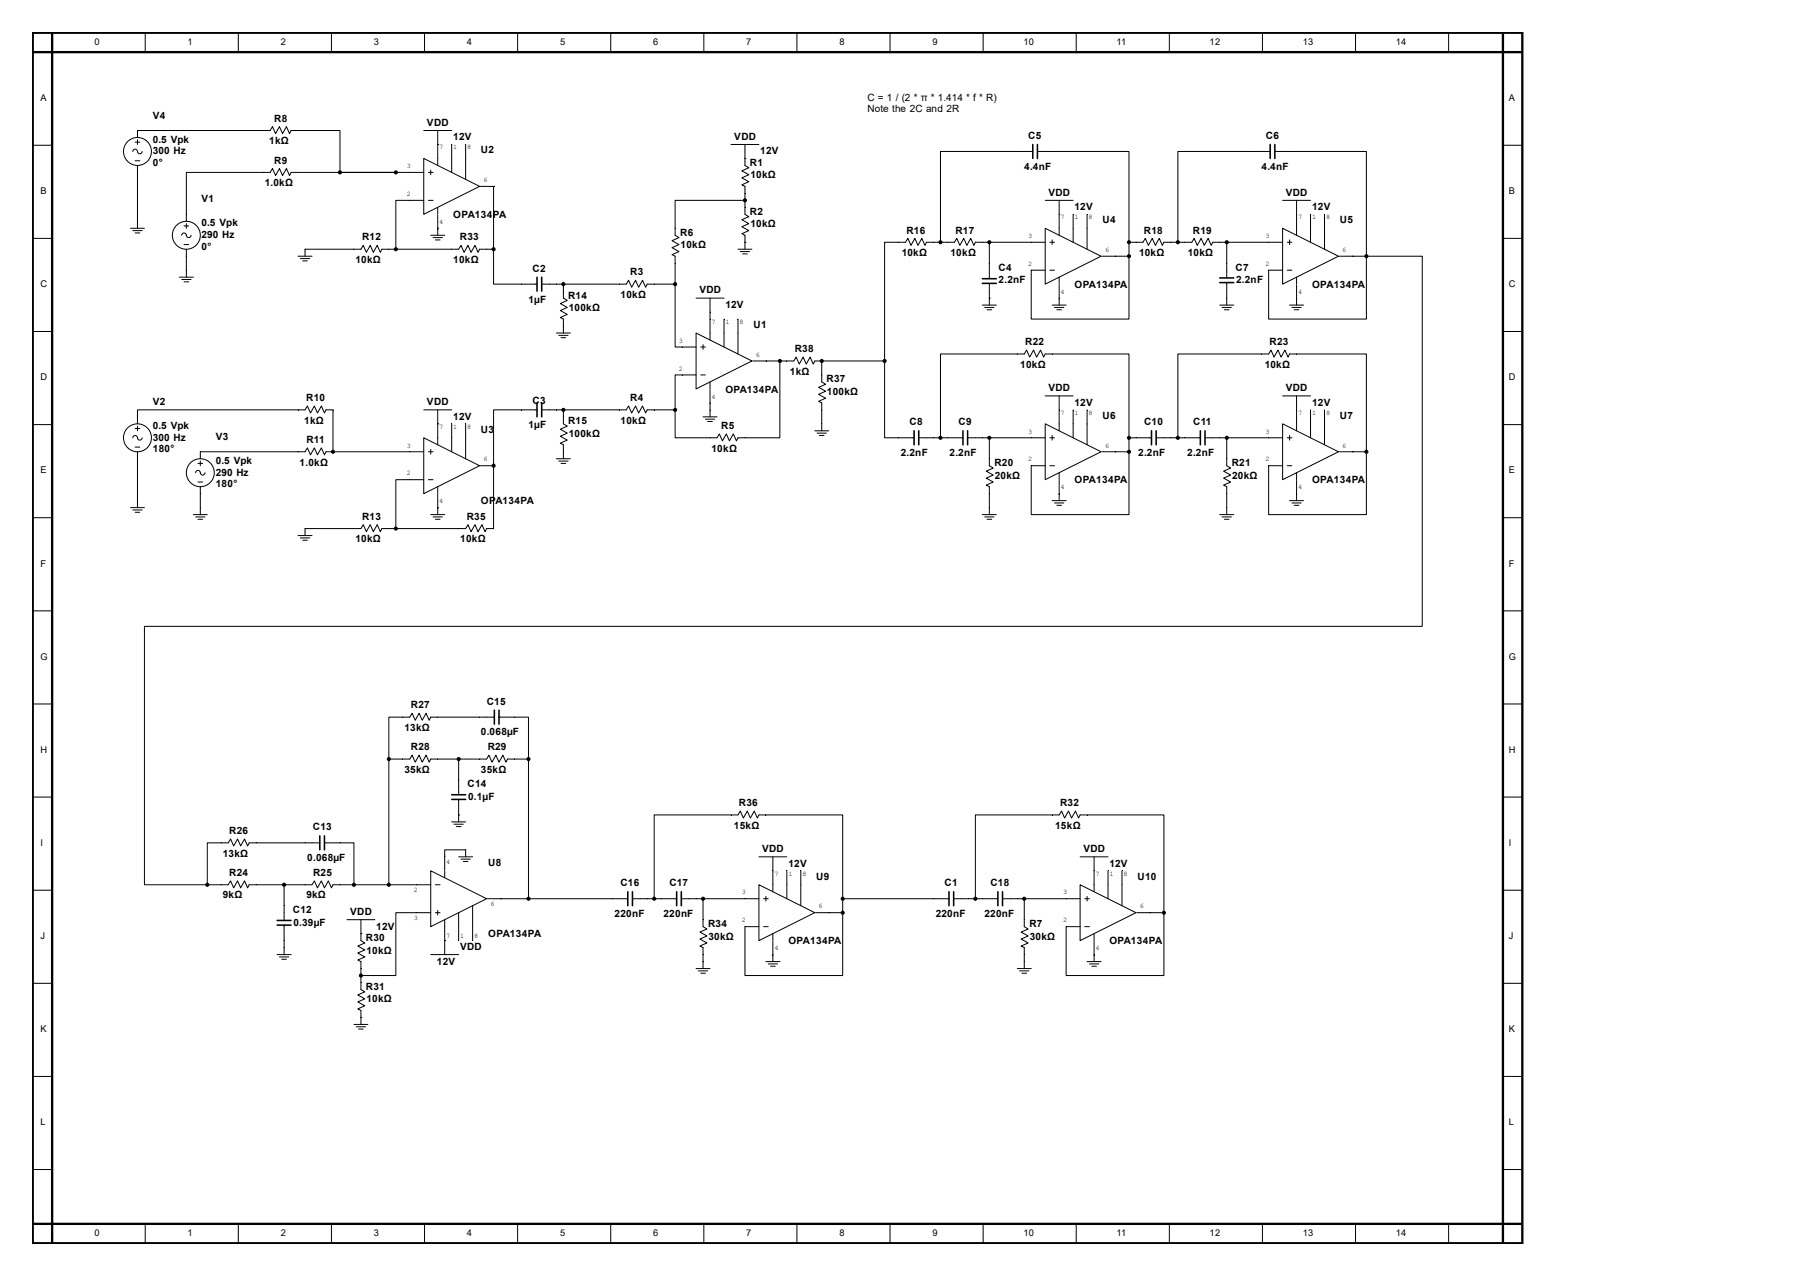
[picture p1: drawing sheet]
<svg xmlns="http://www.w3.org/2000/svg" width="420mm" height="297mm" viewBox="0 0 420 297" stroke-linecap="round" stroke-linejoin="round" font-family="sans-serif">
<path d="M7.6 7.6h346.8v281.8h-346.8zM7.6 12.1h346.5M12.1 7.6v281.4M349.9 7.6v281.4M7.6 284.9h346.5" fill="none" stroke="#000" stroke-width=".54"/>
<g fill="none" stroke="#000" stroke-width=".23">
<path d="M33.8 7.6v4.5M55.5 7.6v4.5M77.2 7.6v4.5M98.8 7.6v4.5M120.5 7.6v4.5M142.2 7.6v4.5M163.9 7.6v4.5M185.5 7.6v4.5M207.2 7.6v4.5M228.9 7.6v4.5M250.6 7.6v4.5M272.2 7.6v4.5"/>
<path d="M293.9 7.6v4.5M315.6 7.6v4.5M337.3 7.6v4.5M7.6 33.8h4.5M30.9 35.3a.6 .6 0 0 1 .8-.6 .6 .6 0 0 1 .4 .8 .54 .54 0 0 0 .6 .3 .54 .54 0 0 0 .4-.5M31.5 33.1h1M31.5 37.4h1M32 32v-1.6h30.9l.5-.9 .8 1.6 .9-1.6 .7 1.6 .9-1.6 .7 1.6 .4-.7h11.3v9.7M32 32.5v1.1M32 38.5v14.6M98.7 36.9l13 6.5-13 6.5zM98.7 30.4h6.5"/>
<path d="M100.3 39.6v1.1M101.9 33.6h.1M101.9 30.4v8.1M105.2 33.6v6.5M108.4 33.6v8.2M170.2 33.6h6.5M173.4 33.6v4.9l.9 .5-1.6 .8 1.6 .9-1.6 .7 1.6 .9-1.6 .7 .7 .4v6.5l.9 .5-1.6 .7 1.6 1-1.6 .7 1.6 .9-1.6 .7 .7 .4v3.2M173.4 36.9h.1M240.4 35.3h-21.5v21.1M241.5 35.3h21.3v21.1M295.7 35.3h-21.5v21.1M296.8 35.3h21.3v24.3"/>
<path d="M349.9 33.8h4.5M7.6 55.5h4.5M30.4 53.1h3.2M30.9 53.7h2.2M31.5 54.2h1M42.8 52.6h1.1M42.8 56.9h1.1M43.4 52.1v1M43.4 58v6.5M44.5 54.8a.6 .6 0 0 1-.8 .5 .6 .6 0 0 1-.4-.8 .54 .54 0 0 0-.6-.3 .54 .54 0 0 0-.4 .6M69.4 59.6h3.2M98.7 40.1h-30.9l-.4 .8-.7-1.7-.9 1.7-.7-1.7-.9 1.7-.8-1.7-.5 .9h-19.5v11.4"/>
<path d="M98.7 46.6h-6.5v11.4M99.7 40.1h1.1M99.7 46.6h1.1M100.3 54.8h3.2M100.8 55.3h2.2M101.4 55.8h1M101.9 53.1h.1M101.9 48.3v1.6M101.9 50.1v4.7M111.8 43.4h3.3M114.9 58h-3.2l-.4 .7-.7-1.6-.9 1.6-.8-1.6-.9 1.6-.7-1.6-.5 .9h-17.9l-.4 .7-.7-1.6-.9 1.6-.7-1.6-.9 1.6-.7-1.6-.6 .9h-13v1.6M114.9 58v8.1h10.1"/>
<path d="M114.9 43.4v14.6M171.8 58h3.3M172.3 58.6h2.2M172.9 59.1h1.1M173.4 46.6h-16.2v8.2l.9 .5-1.6 .7 1.6 .9-1.6 .8 1.6 .9-1.6 .7 .7 .3v6.5M173.4 56.4h.1M230.3 56.4v8.5M243.3 53.1l13 6.5-13 6.5zM243.3 56.4h-16.2l-.4 .7-.7-1.6-.9 1.6-.7-1.6-.9 1.6-.8-1.6-.5 .9h-6.5l-.4 .7-.7-1.6-.9 1.6-.7-1.6-.9 1.6-.7-1.6-.6 .9h-4.9v27.6M243.3 46.6h6.5M244.4 56.4h1.1M245 55.8v1.1"/>
<path d="M246.6 46.6v8.2M249.8 49.9v6.5M253.1 49.9v8.1M256.5 59.6h6.3M262.8 56.4h3.3l.5-.9 .8 1.6 .9-1.6 .7 1.6 .9-1.6 .7 1.6 .4-.7h6.5l.5-.9 .7 1.6 .9-1.6 .8 1.6 .9-1.6 .7 1.6 .3-.7h16.3M262.8 59.6v14.7h-22.7v-11.4h3.2M262.8 56.4v3.2M285.6 56.4v8.3M298.6 53.1l13 6.5-13 6.5zM298.6 46.6h6.5M299.7 56.4h1.1M300.2 55.8v1.1"/>
<path d="M301.9 46.6v8.2M305.1 49.9v6.5M308.4 49.9v8.1M311.8 59.6h6.3M318.1 59.6v14.7h-22.7v-11.4h3.2M318.1 59.6h13v86.2h-297.5v60.1h14.7M349.9 55.5h4.5M7.6 77.2h4.5M41.8 64.5h3.2M42.3 65.1h2.2M42.8 65.6h1.1M69.9 60.2h2.2"/>
<path d="M70.5 60.7h1.1M126.1 66.1h19.7l.5-.9 .8 1.7 .9-1.7 .7 1.7 .9-1.7 .7 1.7 .4-.8h6.5M129.5 77.5h3.3M130.1 78.1h2.1M130.6 78.6h1.1M131.2 66.1v3.3l.9 .5-1.7 .8 1.7 .9-1.7 .7 1.7 .9-1.7 .7 .8 .4v3.2M157.2 66.1v14.7h4.9M162.1 77.5l13 6.5-13 6.5zM162.1 69.4h6.5M165.3 69.4v9.7M168.6 74.3v6.5M171.8 74.3v8.1"/>
<path d="M228.7 71h3.3M229.2 71.6h2.2M229.8 72.1h1.1M230.3 69.4h.1M230.3 66v5M244.4 62.9h1.1M245 71h3.2M245.5 71.6h2.2M246 72.1h1.1M246.6 64.5v1.6M246.6 66.3v4.7M284 71h3.2"/>
<path d="M284.5 71.6h2.2M285.1 72.1h1M285.6 65.8v5.2M299.7 62.9h1.1M300.2 71h3.3M300.8 71.6h2.1M301.3 72.1h1.1M301.9 64.5v1.6M301.9 66.3v4.7M349.9 77.2h4.5M7.6 98.8h4.5M31.5 99.7h1"/>
<path d="M32 98.7v-3.3h39l.6-.9 .7 1.6 .9-1.6 .7 1.6 .9-1.6 .7 1.6 .4-.7h1.6v9.8M32 99.2v1.1M98.7 95.4h6.5M101.9 98.7h.1M101.9 95.4v8.1M105.2 98.7v6.5M108.4 98.7v8.1M125 95.4h-10.1v13M126.1 95.4h19.7l.5-.9 .8 1.6 .9-1.6 .7 1.6 .9-1.6 .7 1.6 .4-.7h6.5M131.2 95.4v3.3l.9 .5-1.7 .7 1.7 .9-1.7 .7 1.7 .9-1.7 .8 .8 .3v3.3M162.1 87.3h-4.9v8.1M163.1 80.8h1.1"/>
<path d="M163.1 87.3h1.1M163.7 80.2v1.1M163.7 97h3.2M164.2 97.6h2.2M164.8 98.1h1M165.3 88.9v1.6M165.3 90.7v6.3M175.2 84h9.6l.6-.9 .7 1.6 .9-1.6 .7 1.6 .9-1.6 .7 1.6 .4-.7h16.2M181.6 84v17.9h-9.8l-.4 .7-.7-1.6-.9 1.6-.7-1.6-.9 1.6-.7-1.6-.6 .9h-9.7v-6.5M191.3 84v4.9l.9 .5-1.6 .8 1.6 .9-1.6 .7 1.6 .9-1.6 .7 .7 .4v6.5M205.9 84v17.9h6.9M243.3 98.7l13 6.5-13 6.5z"/>
<path d="M243.3 92.2h6.5M246.6 92.2v8.1M249.8 95.4v6.5M253.1 95.4v8.1M298.6 98.7l13 6.5-13 6.5zM298.6 92.2h6.5M301.9 92.2v8.1M305.1 95.4v6.5M308.4 95.4v8.1M349.9 98.8h4.5M30.4 118.2h3.2M30.9 118.7h2.2"/>
<path d="M31.5 119.2h1M31.5 104.1h1M32 105.2v13M33.1 101.9a.6 .6 0 0 1-.7 .5 .6 .6 0 0 1-.5-.8 .54 .54 0 0 0-.6-.2 .54 .54 0 0 0-.4 .5M45 119.8h3.3M46.1 107.9h1.1M46.1 112.2h1.1M46.6 107.3v1.1M46.6 113.3v6.5M47.7 110a.6 .6 0 0 1-.7 .6 .6 .6 0 0 1-.4-.8 .54 .54 0 0 0-.6-.3 .54 .54 0 0 0-.4 .5M98.7 101.9l13 6.5-13 6.5zM98.7 105.2h-22.8l-.4 .7-.7-1.6-.9 1.6-.7-1.6-.9 1.6-.7-1.6-.6 .9h-24.4v1.6"/>
<path d="M98.7 111.7h-6.5v11.3M99.7 105.2h1.1M99.7 111.7h1.1M100.3 119.8h3.2M100.3 104.6v1.1M101.9 118.2h.1M101.9 113.3v1.6M101.9 115.1v4.7M111.8 108.4h3.3M114.9 108.4v14.6h-1.6l-.4 .8-.7-1.7-.9 1.7-.7-1.7-.9 1.7-.7-1.7-.6 .9h-19.5l-.4 .8-.7-1.7-.9 1.7-.7-1.7-.9 1.7-.7-1.7-.6 .9h-13v1.7M114.9 108.4h.1M129.5 106.8h3.3"/>
<path d="M130.1 107.3h2.1M130.6 107.9h1.1M189.7 100.3h3.2M190.2 100.8h2.2M190.8 101.4h1.1M213.9 101.9h10.3M218.9 101.9v-19.5h19.6l.5-.9 .7 1.6 .9-1.6 .7 1.6 .9-1.6 .8 1.6 .3-.7h19.5v19.5M225.3 101.9h18M228.7 119.8h3.3M230.3 101.9v6.5l.9 .5-1.6 .8 1.6 .9-1.6 .7 1.6 .9-1.6 .7 .7 .4v6.5M244.4 101.9h1.1M244.4 108.4h1.1"/>
<path d="M245 101.4v1M245 116.5h3.2M245.5 117.1h2.2M246 117.6h1.1M246.6 110v1.7M246.6 111.8v4.7M256.5 105.2h6.3M262.8 105.2v14.6h-22.7v-11.4h3.2M262.8 101.9h5.3M262.8 101.9v3.3M269.2 101.9h10.3M274.2 101.9v-19.5h21.2l.5-.9 .7 1.6 .9-1.6 .7 1.6 .9-1.6 .8 1.6 .3-.7h17.9v22.8"/>
<path d="M280.5 101.9h18.1M284 119.8h3.2M285.6 101.9v6.5l.9 .5-1.6 .8 1.6 .9-1.6 .7 1.6 .9-1.6 .7 .7 .4v6.5M299.7 101.9h1.1M299.7 108.4h1.1M300.2 101.4v1M300.2 116.5h3.3M300.8 117.1h2.1M301.3 117.6h1.1M301.9 110v1.7M301.9 111.8v4.7M311.8 105.2h6.3"/>
<path d="M318.1 105.2v14.6h-22.7v-11.4h3.2M7.6 120.5h4.5M45.6 120.3h2.1M46.1 120.9h1.1M69.4 124.7h3.2M69.9 125.2h2.2M70.5 125.7h1.1M100.8 120.3h2.2M101.4 120.9h1M229.2 120.3h2.2M229.8 120.9h1.1M284.5 120.3h2.2"/>
<path d="M285.1 120.9h1M349.9 120.5h4.5M7.6 142.2h4.5M349.9 142.2h4.5M7.6 163.9h4.5M90.5 176.7h4.9l.5-.9 .8 1.6 .9-1.6 .7 1.6 .9-1.6 .7 1.6 .4-.7h13l.5-.9 .7 1.6 1-1.6 .7 1.6 .9-1.6 .7 1.6 .4-.7h4.8M90.5 176.7v29.2M106.8 176.7v8.3M115.1 166.9h-14.8l-.4 .8-.7-1.7-.9 1.7-.7-1.7-.9 1.7-.8-1.7-.5 .9h-4.9v9.8M116.2 166.9h6.8v9.8M123 176.7v32.5M349.9 163.9h4.5"/>
<path d="M7.6 185.5h4.5M74.5 196.2h-16.5l-.3 .7-.8-1.6-.9 1.6-.7-1.6-.9 1.6-.7-1.6-.6 .9h-4.8v9.7M75.5 196.2h6.9v9.7M103.5 199.4v-1.6h4.9v1.6M103.5 199.3v3.2M105.2 191.3h3.2M105.7 191.9h2.2M106.2 192.4h1.1M106.8 189.7h.1M106.8 186.1v5.2M106.8 199.4h3.2M107.3 200h2.2"/>
<path d="M176.7 199.4h6.5M179.9 199.4v8.2M251.5 199.4h6.5M254.7 199.4v8.2M349.9 185.5h4.5M7.6 207.2h4.5M48.3 205.9h4.8l.6-.9 .7 1.7 .9-1.7 .7 1.7 .9-1.7 .8 1.7 .3-.8h14.6l.6-.9 .7 1.7 .9-1.7 .7 1.7 .9-1.7 .8 1.7 .3-.8h22.8M66.1 205.9v8.4M66.1 215.3v6.9M80.8 214.1h6.5M84 214.1v4.8l.9 .6-1.6 .7 1.6 .9-1.6 .7 1.6 .9-1.6 .8 .7 .3v6.5l.9 .6-1.6 .7 1.6 .9-1.6 .7 1.6 .9-1.6 .7 .7 .4v3.3M84 217.3h.1"/>
<path d="M100.3 202.7l13 6.5-13 6.5zM100.3 212.4h-8.1v14.7h-8.2M101.4 212.4h1M101.4 205.9h1M101.9 211.9v1.1M103.5 218.9h.1M103.5 202.7v1.6M103.5 214.1v8.1M106.8 212.4v6.5M107.9 200.5h1.1M110 210.8v8.1M113.5 209.2h32.7"/>
<path d="M147.2 209.2h10.3M152.3 209.2v-19.5h19.5l.5-.9 .8 1.6 .9-1.6 .7 1.6 .9-1.6 .7 1.6 .4-.7h19.5v19.5M158.6 209.2h18.1M163.7 209.2v6.5l.9 .5-1.6 .8 1.6 .9-1.6 .7 1.6 .9-1.6 .7 .7 .4v4.9M176.7 205.9l13 6.5-13 6.5zM177.8 209.2h1.1M177.8 215.7h1.1M178.3 208.7v1M179.9 217.3v1.6M179.9 219.1v4.7M183.2 202.7v6.5M186.4 202.7v8.1"/>
<path d="M189.9 212.4h6.3M196.2 212.4v14.7h-22.8v-11.4h3.3M196.2 209.2h24.7M196.2 209.2v3.2M222 209.2h10.3M227.1 209.2v-19.5h19.5l.5-.9 .7 1.6 1-1.6 .7 1.6 .9-1.6 .7 1.6 .4-.7h19.5v22.7M233.4 209.2h18.1M238.5 209.2v6.5l.9 .5-1.7 .8 1.7 .9-1.7 .7 1.7 .9-1.7 .7 .8 .4v4.9M251.5 205.9l13 6.5-13 6.5zM252.5 209.2h1.1M252.5 215.7h1.1M253.1 208.7v1"/>
<path d="M254.7 217.3v1.6M254.7 219.1v4.7M258 202.7v6.5M261.2 202.7v8.1M264.6 212.4h6.4M271 212.4v14.7h-22.8v-11.4h3.3M349.9 207.2h4.5M7.6 228.9h4.5M64.5 222.2h3.3M65.1 222.7h2.1M65.6 223.3h1.1M82.4 238.5h3.2"/>
<path d="M82.9 239h2.2M83.5 239.5h1.1M84 236.8h.1M100.3 222.2h6.5M162.1 225.5h3.2M162.6 226h2.2M163.1 226.5h1.1M178.3 223.8h3.3M178.9 224.4h2.1M179.4 224.9h1.1M236.8 225.5h3.3M237.4 226h2.1"/>
<path d="M237.9 226.5h1.1M253.1 223.8h3.2M253.6 224.4h2.2M254.2 224.9h1.1M349.9 228.9h4.5M7.6 250.6h4.5M349.9 250.6h4.5M7.6 272.2h4.5M349.9 272.2h4.5M33.8 284.9v4.5M55.5 284.9v4.5M77.2 284.9v4.5"/>
<path d="M98.8 284.9v4.5M120.5 284.9v4.5M142.2 284.9v4.5M163.9 284.9v4.5M185.5 284.9v4.5M207.2 284.9v4.5M228.9 284.9v4.5M250.6 284.9v4.5M272.2 284.9v4.5M293.9 284.9v4.5M315.6 284.9v4.5M337.3 284.9v4.5"/>
<circle cx="32" cy="35.3" r="3.3"/>
<circle cx="43.4" cy="54.8" r="3.3"/>
<circle cx="32" cy="101.9" r="3.3"/>
<circle cx="46.6" cy="110" r="3.3"/>
</g>
<g fill="#000" stroke="#000" stroke-width=".23">
<circle cx="79.1" cy="40.1" r=".36"/>
<circle cx="92.2" cy="58" r=".36"/>
<circle cx="92.2" cy="40.1" r=".36"/>
<circle cx="114.9" cy="58" r=".36"/>
<circle cx="173.4" cy="46.6" r=".36"/>
<circle cx="218.9" cy="56.4" r=".36"/>
<circle cx="230.3" cy="56.4" r=".36"/>
<circle cx="262.8" cy="56.4" r=".36"/>
<circle cx="262.8" cy="59.6" r=".36"/>
<circle cx="274.2" cy="56.4" r=".36"/>
<circle cx="285.6" cy="56.4" r=".36"/>
<circle cx="318.1" cy="59.6" r=".36"/>
<circle cx="131.2" cy="66.1" r=".36"/>
<circle cx="157.2" cy="66.1" r=".36"/>
<circle cx="131.2" cy="95.4" r=".36"/>
<circle cx="157.2" cy="95.4" r=".36"/>
<circle cx="181.6" cy="84" r=".36"/>
<circle cx="191.3" cy="84" r=".36"/>
<circle cx="205.9" cy="84" r=".36"/>
<circle cx="77.5" cy="105.2" r=".36"/>
<circle cx="114.9" cy="108.4" r=".36"/>
<circle cx="218.9" cy="101.9" r=".36"/>
<circle cx="230.3" cy="101.9" r=".36"/>
<circle cx="262.8" cy="101.9" r=".36"/>
<circle cx="262.8" cy="105.2" r=".36"/>
<circle cx="274.2" cy="101.9" r=".36"/>
<circle cx="285.6" cy="101.9" r=".36"/>
<circle cx="318.1" cy="105.2" r=".36"/>
<circle cx="92.2" cy="123" r=".36"/>
<circle cx="90.5" cy="176.7" r=".36"/>
<circle cx="106.8" cy="176.7" r=".36"/>
<circle cx="123" cy="176.7" r=".36"/>
<circle cx="48.3" cy="205.9" r=".36"/>
<circle cx="66.1" cy="205.9" r=".36"/>
<circle cx="82.4" cy="205.9" r=".36"/>
<circle cx="90.5" cy="205.9" r=".36"/>
<circle cx="123" cy="209.2" r=".36"/>
<circle cx="152.3" cy="209.2" r=".36"/>
<circle cx="163.7" cy="209.2" r=".36"/>
<circle cx="196.2" cy="209.2" r=".36"/>
<circle cx="196.2" cy="212.4" r=".36"/>
<circle cx="227.1" cy="209.2" r=".36"/>
<circle cx="238.5" cy="209.2" r=".36"/>
<circle cx="271" cy="212.4" r=".36"/>
<circle cx="84" cy="227.1" r=".36"/>
</g>
<g fill="none" stroke="#000" stroke-width=".36">
<path d="M240.4 33.6v3.3M241.5 33.6v3.3M295.7 33.6v3.3M296.8 33.6v3.3M125 64.5v3.3M126.1 64.5v3.3M228.7 64.9h3.3M228.7 66h3.3M284 65.8h3.2M284 64.7h3.2M125 93.8v3.2M126.1 93.8v3.2"/>
<path d="M212.8 100.3v3.2M213.9 100.3v3.2M224.2 100.3v3.2M225.3 100.3v3.2M268.1 100.3v3.2M269.2 100.3v3.2M279.5 100.3v3.2M280.5 100.3v3.2M115.1 165.3v3.3M116.2 165.3v3.3M74.5 194.6v3.2M75.5 194.6v3.2"/>
<path d="M105.2 186.1h3.2M105.2 185h3.2M64.5 215.3h3.3M64.5 214.3h3.3M146.2 207.6v3.2M147.2 207.6v3.2M157.5 207.6v3.2M158.6 207.6v3.2M220.9 207.6v3.2M222 207.6v3.2M232.3 207.6v3.2M233.4 207.6v3.2"/>
</g>
<g font-size="2.3">
<text x="202" y="23.5">C = 1 / (2 * π * 1.414 * f * R)</text>
<text x="35.6" y="27.6">V4</text>
<text x="63.8" y="28.3">R8</text>
<text x="99.4" y="29.3">VDD</text>
<text x="202" y="26.2">Note the 2C and 2R</text>
<text x="35.6" y="33.2">0.5 Vpk</text>
<text x="35.6" y="35.9">300 Hz</text>
<text x="62.7" y="33.6">1kΩ</text>
<text x="105.5" y="32.7">12V</text>
<text x="112" y="35.7">U2</text>
<text x="170.9" y="32.5">VDD</text>
<text x="177" y="35.9">12V</text>
<text x="239.4" y="32.3">C5</text>
<text x="294.7" y="32.3">C6</text>
<text x="35.6" y="38.7">0°</text>
<text x="63.8" y="38.1">R9</text>
<text x="174.6" y="38.7">R1</text>
<text x="174.7" y="41.5">10kΩ</text>
<text x="238.5" y="39.5">4.4nF</text>
<text x="293.7" y="39.5">4.4nF</text>
<text x="46.9" y="47.1">V1</text>
<text x="61.6" y="43.3">1.0kΩ</text>
<text x="244.1" y="45.5">VDD</text>
<text x="299.3" y="45.5">VDD</text>
<text x="46.9" y="52.7">0.5 Vpk</text>
<text x="105.5" y="50.8">OPA134PA</text>
<text x="174.6" y="50">R2</text>
<text x="174.7" y="52.9">10kΩ</text>
<text x="250.1" y="48.9">12V</text>
<text x="256.7" y="52">U4</text>
<text x="305.5" y="48.9">12V</text>
<text x="312" y="52">U5</text>
<text x="46.9" y="55.4">290 Hz</text>
<text x="46.9" y="58.1">0°</text>
<text x="84.3" y="56">R12</text>
<text x="107.1" y="56">R33</text>
<text x="158.3" y="54.9">R6</text>
<text x="158.5" y="57.8">10kΩ</text>
<text x="209.9" y="59.6">10kΩ</text>
<text x="211" y="54.4">R16</text>
<text x="221.3" y="59.6">10kΩ</text>
<text x="222.4" y="54.4">R17</text>
<text x="265.2" y="59.6">10kΩ</text>
<text x="266.3" y="54.4">R18</text>
<text x="276.5" y="59.6">10kΩ</text>
<text x="277.7" y="54.4">R19</text>
<text x="82.8" y="61.2">10kΩ</text>
<text x="105.5" y="61.2">10kΩ</text>
<text x="124" y="63.2">C2</text>
<text x="146.7" y="64.1">R3</text>
<text x="232.5" y="63">C4</text>
<text x="232.5" y="65.9">2.2nF</text>
<text x="287.7" y="63">C7</text>
<text x="287.8" y="65.9">2.2nF</text>
<text x="123" y="70.4">1µF</text>
<text x="132.2" y="69.5">R14</text>
<text x="144.5" y="69.3">10kΩ</text>
<text x="162.8" y="68.2">VDD</text>
<text x="168.9" y="71.7">12V</text>
<text x="250.1" y="67">OPA134PA</text>
<text x="305.5" y="67">OPA134PA</text>
<text x="132.4" y="72.4">100kΩ</text>
<text x="175.4" y="76.4">U1</text>
<text x="185" y="82">R38</text>
<text x="238.7" y="80.3">R22</text>
<text x="295.6" y="80.3">R23</text>
<text x="183.9" y="87.2">1kΩ</text>
<text x="192.4" y="89">R37</text>
<text x="237.5" y="85.6">10kΩ</text>
<text x="294.4" y="85.6">10kΩ</text>
<text x="35.6" y="94.3">V2</text>
<text x="71.3" y="93.3">R10</text>
<text x="99.4" y="94.3">VDD</text>
<text x="124" y="94.1">C3</text>
<text x="146.7" y="93.3">R4</text>
<text x="168.9" y="91.4">OPA134PA</text>
<text x="192.5" y="91.9">100kΩ</text>
<text x="244.1" y="91">VDD</text>
<text x="250.1" y="94.4">12V</text>
<text x="299.3" y="91">VDD</text>
<text x="305.5" y="94.4">12V</text>
<text x="35.6" y="99.9">0.5 Vpk</text>
<text x="70.8" y="98.6">1kΩ</text>
<text x="105.5" y="97.7">12V</text>
<text x="112" y="100.8">U3</text>
<text x="123" y="99.7">1µF</text>
<text x="132.2" y="98.8">R15</text>
<text x="132.4" y="101.7">100kΩ</text>
<text x="144.5" y="98.6">10kΩ</text>
<text x="167.9" y="99.9">R5</text>
<text x="211.8" y="99">C8</text>
<text x="223.1" y="99">C9</text>
<text x="256.7" y="97.5">U6</text>
<text x="266.4" y="99">C10</text>
<text x="277.8" y="99">C11</text>
<text x="312" y="97.5">U7</text>
<text x="35.6" y="102.6">300 Hz</text>
<text x="35.6" y="105.3">180°</text>
<text x="50.2" y="102.4">V3</text>
<text x="50.2" y="108">0.5 Vpk</text>
<text x="71.3" y="103.1">R11</text>
<text x="165.7" y="105.1">10kΩ</text>
<text x="209.7" y="106.2">2.2nF</text>
<text x="221.1" y="106.2">2.2nF</text>
<text x="265" y="106.2">2.2nF</text>
<text x="276.4" y="106.2">2.2nF</text>
<text x="50.2" y="110.7">290 Hz</text>
<text x="50.2" y="113.4">180°</text>
<text x="69.8" y="108.4">1.0kΩ</text>
<text x="231.5" y="108.5">R20</text>
<text x="231.6" y="111.4">20kΩ</text>
<text x="250.1" y="112.5">OPA134PA</text>
<text x="286.8" y="108.5">R21</text>
<text x="286.9" y="111.4">20kΩ</text>
<text x="305.5" y="112.5">OPA134PA</text>
<text x="112" y="117.4">OPA134PA</text>
<text x="84.3" y="121">R13</text>
<text x="108.7" y="121">R35</text>
<text x="82.8" y="126.2">10kΩ</text>
<text x="107.1" y="126.2">10kΩ</text>
<text x="95.7" y="164.9">R27</text>
<text x="113.3" y="164">C15</text>
<text x="94.1" y="170.1">13kΩ</text>
<text x="112" y="171.2">0.068µF</text>
<text x="94.1" y="179.9">35kΩ</text>
<text x="95.7" y="174.6">R28</text>
<text x="112" y="179.9">35kΩ</text>
<text x="113.5" y="174.6">R29</text>
<text x="108.8" y="183.3">C14</text>
<text x="109" y="186.2">0.1µF</text>
<text x="172" y="187.7">R36</text>
<text x="246.8" y="187.7">R32</text>
<text x="53.4" y="194.1">R26</text>
<text x="72.9" y="193.3">C13</text>
<text x="170.9" y="192.9">15kΩ</text>
<text x="245.7" y="192.9">15kΩ</text>
<text x="51.9" y="199.4">13kΩ</text>
<text x="53.4" y="203.9">R24</text>
<text x="71.5" y="200.5">0.068µF</text>
<text x="72.9" y="203.9">R25</text>
<text x="113.7" y="201.5">U8</text>
<text x="177.4" y="198.3">VDD</text>
<text x="183.6" y="201.7">12V</text>
<text x="252.2" y="198.3">VDD</text>
<text x="258.3" y="201.7">12V</text>
<text x="51.9" y="209.1">9kΩ</text>
<text x="71.3" y="209.1">9kΩ</text>
<text x="144.4" y="206.2">C16</text>
<text x="155.8" y="206.2">C17</text>
<text x="190" y="204.8">U9</text>
<text x="219.9" y="206.2">C1</text>
<text x="230.6" y="206.2">C18</text>
<text x="264.8" y="204.8">U10</text>
<text x="68.2" y="212.6">C12</text>
<text x="68.3" y="215.5">0.39µF</text>
<text x="81.5" y="212.9">VDD</text>
<text x="143.1" y="213.5">220nF</text>
<text x="154.5" y="213.5">220nF</text>
<text x="164.8" y="215.8">R34</text>
<text x="217.8" y="213.5">220nF</text>
<text x="229.2" y="213.5">220nF</text>
<text x="239.6" y="215.8">R7</text>
<text x="85.2" y="219.1">R30</text>
<text x="85.3" y="222">10kΩ</text>
<text x="87.6" y="216.4">12V</text>
<text x="107.1" y="221.2">VDD</text>
<text x="113.7" y="218.2">OPA134PA</text>
<text x="164.9" y="218.7">30kΩ</text>
<text x="183.6" y="219.8">OPA134PA</text>
<text x="239.7" y="218.7">30kΩ</text>
<text x="258.3" y="219.8">OPA134PA</text>
<text x="101.7" y="224.7">12V</text>
<text x="85.2" y="230.5">R31</text>
<text x="85.3" y="233.3">10kΩ</text>
</g>
<g font-size="2.2">
<text x="22" y="10.5">0</text>
<text x="43.7" y="10.5">1</text>
<text x="65.4" y="10.5">2</text>
<text x="87" y="10.5">3</text>
<text x="108.7" y="10.5">4</text>
<text x="130.4" y="10.5">5</text>
<text x="152.1" y="10.5">6</text>
<text x="173.7" y="10.5">7</text>
<text x="195.4" y="10.5">8</text>
<text x="217.1" y="10.5">9</text>
<text x="238.3" y="10.5">10</text>
<text x="259.9" y="10.5">11</text>
<text x="281.6" y="10.5">12</text>
<text x="303.3" y="10.5">13</text>
<text x="325" y="10.5">14</text>
<text x="9.4" y="23.5">A</text>
<text x="351.3" y="23.5">A</text>
<text x="9.4" y="45.2">B</text>
<text x="351.3" y="45.2">B</text>
<text x="9.4" y="66.8">C</text>
<text x="351.3" y="66.8">C</text>
<text x="9.4" y="88.5">D</text>
<text x="351.3" y="88.5">D</text>
<text x="9.4" y="110.2">E</text>
<text x="351.3" y="110.2">E</text>
<text x="9.4" y="131.9">F</text>
<text x="351.3" y="131.9">F</text>
<text x="9.4" y="153.5">G</text>
<text x="351.3" y="153.5">G</text>
<text x="9.4" y="175.2">H</text>
<text x="351.3" y="175.2">H</text>
<text x="9.4" y="196.9">I</text>
<text x="351.3" y="196.9">I</text>
<text x="9.4" y="218.6">J</text>
<text x="351.3" y="218.6">J</text>
<text x="9.4" y="240.2">K</text>
<text x="351.3" y="240.2">K</text>
<text x="9.4" y="261.9">L</text>
<text x="351.3" y="261.9">L</text>
<text x="22" y="287.7">0</text>
<text x="43.7" y="287.7">1</text>
<text x="65.4" y="287.7">2</text>
<text x="87" y="287.7">3</text>
<text x="108.7" y="287.7">4</text>
<text x="130.4" y="287.7">5</text>
<text x="152.1" y="287.7">6</text>
<text x="173.7" y="287.7">7</text>
<text x="195.4" y="287.7">8</text>
<text x="217.1" y="287.7">9</text>
<text x="238.3" y="287.7">10</text>
<text x="259.9" y="287.7">11</text>
<text x="281.6" y="287.7">12</text>
<text x="303.3" y="287.7">13</text>
<text x="325" y="287.7">14</text>
</g>
<g font-size="1.6">
<text x="102.3" y="34.8">7</text>
<text x="105.5" y="34.8">1</text>
<text x="108.8" y="34.8">8</text>
<text x="94.7" y="39.2">3</text>
<text x="94.7" y="45.6">2</text>
<text x="112.6" y="42.4">6</text>
<text x="102.3" y="52.2">4</text>
<text x="246.9" y="51.1">7</text>
<text x="250.2" y="51.1">1</text>
<text x="253.4" y="51.1">8</text>
<text x="302.2" y="51.1">7</text>
<text x="305.5" y="51.1">1</text>
<text x="308.7" y="51.1">8</text>
<text x="239.4" y="55.4">3</text>
<text x="257.3" y="58.6">6</text>
<text x="294.6" y="55.4">3</text>
<text x="312.5" y="58.6">6</text>
<text x="239.4" y="61.9">2</text>
<text x="294.6" y="61.9">2</text>
<text x="246.9" y="68.4">4</text>
<text x="302.2" y="68.4">4</text>
<text x="165.7" y="75.4">7</text>
<text x="168.9" y="75.4">1</text>
<text x="172.2" y="75.4">8</text>
<text x="158.1" y="79.8">3</text>
<text x="176" y="83">6</text>
<text x="158.1" y="86.3">2</text>
<text x="165.7" y="92.8">4</text>
<text x="102.3" y="99.8">7</text>
<text x="105.5" y="99.8">1</text>
<text x="108.8" y="99.8">8</text>
<text x="239.4" y="100.9">3</text>
<text x="246.9" y="96.6">7</text>
<text x="250.2" y="96.6">1</text>
<text x="253.4" y="96.6">8</text>
<text x="294.6" y="100.9">3</text>
<text x="302.2" y="96.6">7</text>
<text x="305.5" y="96.6">1</text>
<text x="308.7" y="96.6">8</text>
<text x="94.7" y="104.2">3</text>
<text x="112.6" y="107.4">6</text>
<text x="239.4" y="107.4">2</text>
<text x="257.3" y="104.2">6</text>
<text x="294.6" y="107.4">2</text>
<text x="312.5" y="104.2">6</text>
<text x="94.7" y="110.7">2</text>
<text x="246.9" y="113.9">4</text>
<text x="302.2" y="113.9">4</text>
<text x="102.3" y="117.2">4</text>
<text x="103.9" y="201.1">4</text>
<text x="180.3" y="203.9">7</text>
<text x="183.6" y="203.9">1</text>
<text x="186.8" y="203.9">8</text>
<text x="255.1" y="203.9">7</text>
<text x="258.3" y="203.9">1</text>
<text x="261.6" y="203.9">8</text>
<text x="96.3" y="207.6">2</text>
<text x="172.7" y="208.2">3</text>
<text x="247.5" y="208.2">3</text>
<text x="96.3" y="214.1">3</text>
<text x="114.2" y="210.9">6</text>
<text x="172.7" y="214.7">2</text>
<text x="190.6" y="211.5">6</text>
<text x="247.5" y="214.7">2</text>
<text x="265.4" y="211.5">6</text>
<text x="103.9" y="218.4">7</text>
<text x="107.1" y="218.4">1</text>
<text x="110.4" y="218.4">8</text>
<text x="180.3" y="221.2">4</text>
<text x="255.1" y="221.2">4</text>
</g>
</svg>
